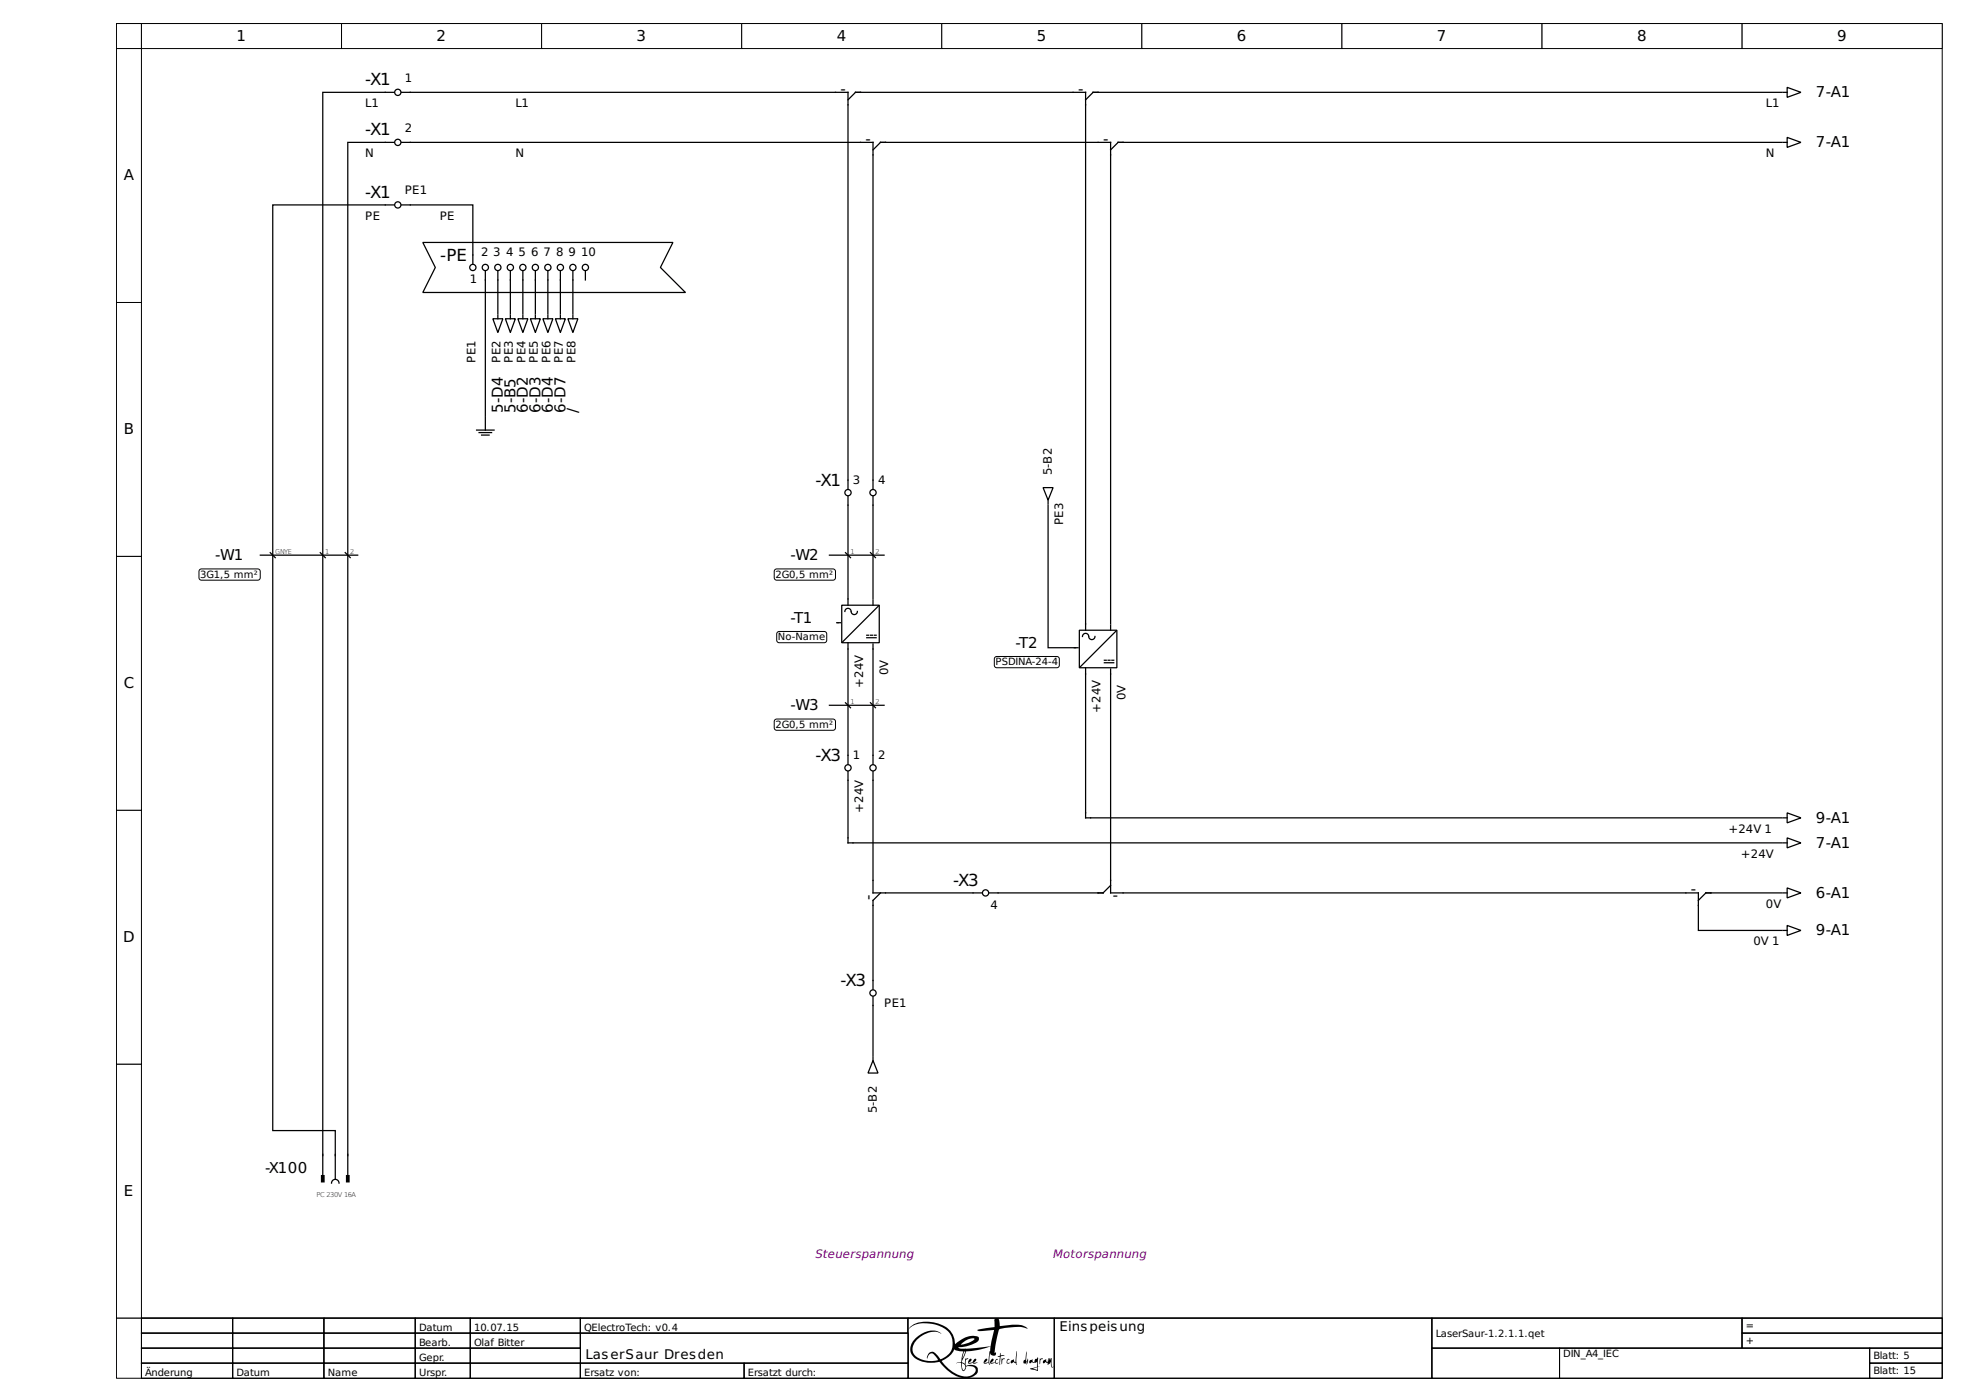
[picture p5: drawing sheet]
<svg xmlns="http://www.w3.org/2000/svg" width="420mm" height="297mm" viewBox="0 0 420 297" stroke-linecap="round" stroke-linejoin="round" font-family="sans-serif">
<path d="M24.9 5h390v276.5h-390z" fill="none" stroke="#000" stroke-width=".21"/>
<g fill="#fff" stroke="#000" stroke-width=".21">
<path d="M24.9 5h5.3v5.4h-5.3z"/>
<path d="M30.2 5h42.8v5.4h-42.8z"/>
<path d="M73 5h42.7v5.4h-42.7z"/>
<path d="M115.7 5h42.7v5.4h-42.7z"/>
<path d="M158.4 5h42.8v5.4h-42.8z"/>
<path d="M201.2 5h42.7v5.4h-42.7z"/>
<path d="M243.9 5h42.7v5.4h-42.7z"/>
<path d="M286.6 5h42.8v5.4h-42.8z"/>
<path d="M329.4 5h42.7v5.4h-42.7z"/>
<path d="M372.1 5h42.8v5.4h-42.8z"/>
<path d="M24.9 10.4h5.3v54.2h-5.3z"/>
<path d="M24.9 64.6h5.3v54.2h-5.3z"/>
<path d="M24.9 118.8h5.3v54.2h-5.3z"/>
<path d="M24.9 173h5.3v54.3h-5.3z"/>
<path d="M24.9 227.3h5.3v54.2h-5.3z"/>
<path d="M24.9 281.5h390v12.8h-390z"/>
<path d="M30.2 281.5h19.5v3.2h-19.5z"/>
</g>
<path d="M30.2 281.5h19.5v3.2h-19.5z" fill="none" stroke="#000" stroke-width=".21"/>
<path d="M49.7 281.5h19.5v3.2h-19.5z" fill="#fff" stroke="#000" stroke-width=".21"/>
<path d="M49.7 281.5h19.5v3.2h-19.5z" fill="none" stroke="#000" stroke-width=".21"/>
<path d="M69.2 281.5h19.5v3.2h-19.5z" fill="#fff" stroke="#000" stroke-width=".21"/>
<path d="M69.2 281.5h19.5v3.2h-19.5z" fill="none" stroke="#000" stroke-width=".21"/>
<path d="M88.7 281.5h11.8v3.2h-11.8z" fill="#fff" stroke="#000" stroke-width=".21"/>
<path d="M88.7 281.5h11.8v3.2h-11.8z" fill="none" stroke="#000" stroke-width=".21"/>
<path d="M100.5 281.5h23.5v3.2h-23.5z" fill="#fff" stroke="#000" stroke-width=".21"/>
<path d="M100.5 281.5h23.5v3.2h-23.5z" fill="none" stroke="#000" stroke-width=".21"/>
<path d="M124 281.5h70v3.2h-70z" fill="#fff" stroke="#000" stroke-width=".21"/>
<path d="M124 281.5h70v3.2h-70z" fill="none" stroke="#000" stroke-width=".21"/>
<path d="M194 281.5h31.2v12.8h-31.2z" fill="#fff" stroke="#000" stroke-width=".21"/>
<g fill="#000">
<path d="M207 290.3l.4-.2a.61 .61 0 0 1-.5 .9 .87 .87 0 0 0 1.2-.7l.4-.1a.76 .76 0 0 1-.6 .8l.9-.1-.7 .3-.4-.2-.8 .2-.1-.3zM211.8 290.3l.4-.1a.73 .73 0 0 1-.6 .8l.9-.1 .1-.4a.38 .38 0 0 1 .5-.3v.2h-.2l-.2 .2v.4h.6a.57 .57 0 0 1-.9 0l-.1 .1a.53 .53 0 0 1-.8-.1zM213.6 288.9l.2 .5 .5-.1 .3 .3h-.7a1.89 1.89 0 0 0-.3 1.7l-.1 .2 .1-1.8h-.5l.5-.2zM214 290l.1 .2 .3-.1 .2 .1a.69 .69 0 0 0-.5 1l-.1 .1zM215.2 290.3l.2-.1 .2 .1a.42 .42 0 0 0-.4 .3 .42 .42 0 0 0 .1 .4l.5-.1a.44 .44 0 0 1-.6 .3 .44 .44 0 0 1-.1-.7zM217.2 288.6l-.1 1.9 .1 .9-.7-.6-.4 .3-.2-.2v-.3l.6-.4 .1 .4 .3 .3zM219.3 288.6l-.1 2.1 .4-.6v.9l-.1 .2-.1-.6-.1 .8-.4-.3a.41 .41 0 0 1-.3-.4 .41 .41 0 0 1 .4-.4zM222.2 290v.2l.3-.1 .3 .1-.5 .2-.2 .9zM223 290.4l.4-.2 .1 .5 .3 .2 .1-.8 .1 .7 .2-.8 .1 .5 .3-.5 .1 1.7 .1 .2 .3-.1-.5 .2-.2-1.2-.2 .4-.1-.1-.2 .3-.1-.3-.5-.3-.5 .3v-.5z"/>
<path d="M207 290.3l-.2 .8 .3 .1 .6-.2a.83 .83 0 0 0 1.2-.1l-.8 .1-.1-.1a.53 .53 0 0 0 .4-.8l-.3 .2a.88 .88 0 0 1-1.2 .7l.6-.6-.1-.3zM207 290.3l.2-.1h.3l-.1 .4-.5 .3 .2 .1 .6-.1 .5-.7h.3a.62 .62 0 0 1-.5 .7l.1 .1 .7-.1-.7 .3-.3-.2-.9 .2-.1-.3z"/>
<path d="M211.8 290.3l-.3 .7a.87 .87 0 0 0 1 0l.4 .2 .4-.2h-.6v-.4l.2-.2h.3l-.1-.2a.46 .46 0 0 0-.6 .5v.2l-.9 .1a.66 .66 0 0 0 .5-.9zM211.9 290.2h.3a.76 .76 0 0 1-.6 .8h.2a.65 .65 0 0 0 .9-.6l.3-.2 .2 .1-.3 .1-.2 .6h.6a.49 .49 0 0 1-.8 0l-.2 .1a.53 .53 0 0 1-.8-.1z"/>
<path d="M194.5 283.3l-.5 .7 .8-.8 1.4-.5 1.4-.1 1.4 .1a6.3 6.3 0 0 1 3.7 1.8l.3 .4a3.5 3.5 0 0 1-1.2 4.9l-.9 .5-1.1-1.3a1.08 1.08 0 0 0-1.3-.1 1.08 1.08 0 0 0-.4 1.2 .92 .92 0 0 1 .7-1 .92 .92 0 0 1 1.1 .6l.5 .7a5.1 5.1 0 0 1-5.2-1.2l-.3-.9 .2-1a4.1 4.1 0 0 1 1.9-2.1l1.1-.5 1-.3h.9l1.1 .4-1.2-.6a4.9 4.9 0 0 0-4 1.3 2.72 2.72 0 0 0-.2 4.7 6 6 0 0 0 3.1 .8l1.9-.2 1.6 1.8a5 5 0 0 0 5.2 1.5l.8-.4 .5-.5a1.19 1.19 0 0 0-.1-1.3 1.19 1.19 0 0 0-1.3-.4l-1 .2-.1-1.1 .2-.3 .3-.1-.1-.2-.4 .2-.1-.1-.1 1.1-.6-.3 .9-2.3 2.8-.4 2.4-.7-.5 3.4-.8 .1 .5-.4 .1-.3-.1-.2-.5 .3-.2 .5v.2l.4 .1 .6-.2 .3 .4h.1l-.2-.7 .2-1.8 .2 .4 .6 .2a.4 .4 0 0 0 .5-.4l-.1-.3-.2 .1v-.7l.9-4.3 1.3-.3 2.9-.3 1.9 .4a1.04 1.04 0 0 0-1-.6l-2.2-.2-2.7 .3-.3-1.6a.53 .53 0 0 0-.7 0 .53 .53 0 0 0-.2 .6v1.2l-3.7 .6 .7 .3 2.9-.3-.7 3.5-5.6 .5a1.33 1.33 0 0 1-1.3-.3l1.4-.1 2.1-.7 .8-.6 .1-.7-.8-.3-1.7 .1-1.5 .8-1.1 .9-.2-1.2a5.5 5.5 0 0 0-5.3-3.6h-1.3l-1.3 .2zM194.5 283.3a6.6 6.6 0 0 1 6.2-.5l1.1 .5a4.5 4.5 0 0 1 2.2 3.8l.2-.2a4.8 4.8 0 0 1 4.7-1.4l.2 .1a1.01 1.01 0 0 1-.9 1.2 7.9 7.9 0 0 1-3.2 .9h-.3l.5 .3h1.4l5-.5 .7-3.5-2.9 .3-.7-.3 3.8-.6-.1-1.6 .2-.3h.5l.3 .2 .2 1.5 2.7-.3a4 4 0 0 1 3.1 .7l.1 .1-1.4-.3h-.8l-3.7 .4a4.9 4.9 0 0 0-.8 2.6l-.3 2.3v.3l.2-.2v.3l-.2 .4a.66 .66 0 0 1-1-.6l-.1 .5a2.81 2.81 0 0 0 .1 2h-.2l-.2-.4-.6 .2-.4-.1v-.2l.2-.5 .5-.3 .1 .2-.1 .3-.5 .4 .8-.1 .5-3.4-2.4 .7-2.8 .4-.9 2.2 .6 .4 .1-1.1 .1 .1 .5-.1v.1l-.5 .3-.1 .8 .2 .4a2.39 2.39 0 0 1 1.9-.1l.5 .5 .1 .5-.1 .6-.5 .5-1.3 .5h-1.9a10.2 10.2 0 0 1-4.4-3.4l-.4 .1a6.8 6.8 0 0 1-3.9-.3l-1-.6-.5-.6-.4-.6-.1-.8a5 5 0 0 1 4-3.8h1.5l1.2 .6a3.3 3.3 0 0 0-3.8 .2 3.6 3.6 0 0 0-2.3 3.8 3.3 3.3 0 0 0 2.3 1.7l1.7 .2 1.4-.3-.8-1-.5-.4-.7 .3-.3 .8-.1-.1a1.2 1.2 0 0 1 1.3-1.3l.8 .6 .8 .9h.2l1-.6 .8-.7 .5-.9 .1-.9a4 4 0 0 0-3.4-4.2l-1.1-.2a5.2 5.2 0 0 0-5 1.2zM205.3 287.1l1.4-1.1 1-.2 .5 .1a4.8 4.8 0 0 1-2.9 1.2zM205.3 287.1h.4l1.3-.4 1.2-.8-.5-.1-1 .2zM201.1 290.6a5.3 5.3 0 0 0 2.7-2.3v-.1a2.42 2.42 0 0 0 1.8 .4h.2l-.5 2.3h-.8l-.3 .3 .6-.2h.5a1.65 1.65 0 0 0 .5 1.8l.3-.3 .2-.4a.98 .98 0 0 1 1.4-.3 .9 .9 0 0 1 .7 .8 .9 .9 0 0 1-.6 .9l-.4 .3a5.4 5.4 0 0 1-5.5-2.2zM201.1 290.6a8.4 8.4 0 0 0 3.8 3.1 2.57 2.57 0 0 0 3.5-1 1.39 1.39 0 0 0-1.9-.9l-.4 .7-.4 .3-.3-.5-.1-1.3h-.5l-.6 .2a1.05 1.05 0 0 1 1.1-.3l.5-2.3-1.2-.1-.8-.3a4 4 0 0 1-2.4 2.3zM206 288.6h.2l-.1 .2-.5 1.3zM206 288.6l-.4 1.5 .5-1.3 .1-.2zM205.5 291.1l.6 .4 .1 .5a.39 .39 0 0 1-.1 .4 .39 .39 0 0 1-.5 .1zM205.5 291.1a1.36 1.36 0 0 0 .4 1.5l.3-.7a.84 .84 0 0 0-.7-.8z"/>
<path d="M194.5 283.3l-.5 .6 .1-.1a5.9 5.9 0 0 1 5.6-1 4.2 4.2 0 0 1 3.8 4.3 3.4 3.4 0 0 1-2.7 3.1l-1-1.2a1.06 1.06 0 0 0-1.3-.1 1.06 1.06 0 0 0-.4 1.2 .92 .92 0 0 1 .7-1 .92 .92 0 0 1 1.1 .6 .69 .69 0 0 1 .4 .8 5.3 5.3 0 0 1-5.1-1.3 2.77 2.77 0 0 1 1.2-3.6 4 4 0 0 1 4.7-.8 3.4 3.4 0 0 0-4.4 .1 3.5 3.5 0 0 0-2 4.2 5 5 0 0 0 4.9 1.9l1.1-.2a7.9 7.9 0 0 0 5.7 3.5 2.66 2.66 0 0 0 2.5-1.4 1.2 1.2 0 0 0-1.5-1.4l-1 .2-.1-.2v-1l.5-.3v-.1h-.6l-.1 1.1-.6-.3 .9-2.3 2.8-.4 2.4-.7-.1 1a1.4 1.4 0 0 0-.3 1.3l-.1 1.1-.8 .1 .5-.4 .1-.3-.2-.2-.4 .3-.2 .7 .4 .1 .6-.2 .2 .4h.2a3.5 3.5 0 0 1 0-2.5 .65 .65 0 0 0 .5 .6 .65 .65 0 0 0 .8-.4v-.3l-.3 .2v-.2v-.9l.9-4a10.9 10.9 0 0 1 6.1-.2 3.7 3.7 0 0 0-3.2-.8l-2.7 .3-.2-1.3a.52 .52 0 0 0-.6-.4 .52 .52 0 0 0-.4 .7v1.2l-3.7 .6 .7 .3 2.9-.3-.7 3.5a24.3 24.3 0 0 1-6.6 .5l-.3-.3h.3a7.1 7.1 0 0 0 4-1.4l.1-.5-.2-.3a5 5 0 0 0-4.9 1.6 4.6 4.6 0 0 0-3.8-4.5 6.4 6.4 0 0 0-5.7 .7zM205.4 287a2.7 2.7 0 0 1 2.8-1.1 4.8 4.8 0 0 1-3 1.2zM201.1 290.6a4.9 4.9 0 0 0 2.7-2.4l.8 .3 1.2 .1-.5 2.3h-.8l-.3 .3 .6-.2h.5a1.66 1.66 0 0 0 .5 1.8l.3-.3 .3-.7a1.77 1.77 0 0 1 2 .6 1.9 1.9 0 0 1-2.4 1.5 7.7 7.7 0 0 1-4.9-3.3zM205.9 288.7l.3-.1-.6 1.5zM205.5 291.1a.77 .77 0 0 1 .7 .7 .77 .77 0 0 1-.5 .8l-.2-.6z"/>
<path d="M213.6 288.9v.6l-.5 .2h.5l-.1 1.5 .1 .3 .2-1.8 .8-.1-.3-.3-.6 .1zM213.6 288.9l.1 .5 .6-.1 .3 .3a.59 .59 0 0 0-.9 .3l-.1 1.6v-1.8h-.5l.5-.2z"/>
<path d="M214 290v1.3l.1-.9 .5-.3h-.2l-.3 .1zM214 290l.1 .2 .3-.1h.2a.72 .72 0 0 0-.5 1l-.1 .2z"/>
<path d="M215.1 290.3l-.1 .7 .5 .2 .3-.3-.5 .1-.2-.1 .2-.5h.3v-.2zM215.2 290.3l.4-.1v.2h-.3l-.2 .5 .2 .1 .5-.1-.3 .3-.5-.2z"/>
<path d="M217.2 288.6l-.3 2.3a.44 .44 0 0 1-.4-.7l-.1 .2a.36 .36 0 0 0-.5 .3 .36 .36 0 0 0 .3 .4l.3-.3 .4 .3 .2 .3h.2l-.2-.4 .1-.1-.1-.2zM217.2 288.6l-.1 2.1 .1 .2-.1 .1 .2 .4-.8-.6-.3 .3a.38 .38 0 0 1-.3-.5 .38 .38 0 0 1 .5-.2l.1-.2 .1 .6 .3 .1z"/>
<path d="M219.3 288.6l-.2 1.2a.55 .55 0 0 1-.5 .8v.5h.4l.3 .3 .1-.8 .1 .6 .1-1.1-.4 .6zM219.3 288.6l-.1 2.1 .4-.6v.8l-.1 .3-.1-.6-.1 .8-.2-.2a.45 .45 0 0 1-.5-.5 .45 .45 0 0 1 .4-.4z"/>
<path d="M220 290.5l-.2 .4 .2 .2 .4-.3 .4 .2 .7-.2v1.1l-1.4 .3v.1l1.6 .5v-.9l.5-.2-.5 .1v-1.9h-.1l-.1 .3h-.4l-.1 .7-.4-.1-.1-.6zM220 290.5l.5-.3 .1 .6 .3 .1a.63 .63 0 0 1 .6-.7l.2-.3v1.9l.5-.1-.5 .2v.9l-1.7-.5 1.5-.4v-1.1l-.7 .2-.4-.2-.4 .3-.2-.2zM220.6 292.3l.9-.3v.5zM220.6 292.3l.9 .2v-.5z"/>
<path d="M220.1 290.4l-.2 .2v.5l.5-.3 .4 .2 .7-.2v1.1l-1.5 .4 1.7 .5v-.9l.4-.2-.4 .1v-1.9l-.2 .3a.64 .64 0 0 0-.6 .7l-.3-.1-.1-.6zM220.6 292.3l.9-.3v.5z"/>
<path d="M222.2 290l-.1 1.3 .2-.9 .5-.2-.3-.1-.3 .1zM222.2 290v.2l.3-.1 .3 .1-.5 .2-.2 .9z"/>
<path d="M223 290.4l-.2 .5 .1 .2 .5-.3 .4 .3v.4l.3-.4 .1 .1 .2-.4 .2 1.2 .5-.2-.3 .1-.1-.2-.1-1.7-.3 .5-.1-.5-.2 .8-.1-.8-.1 .9a.49 .49 0 0 1-.4-.7zM223 290.4l.4-.2 .1 .6 .3 .1 .1-.9 .1 .8 .2-.8 .1 .5 .3-.5 .1 1.7 .1 .2 .3-.1-.5 .2-.2-1.2-.2 .4-.1-.1-.3 .4v-.4l-.4-.3-.5 .3-.1-.2z"/>
</g>
<path d="M194 281.5h31.2v12.8h-31.2z" fill="none" stroke="#000" stroke-width=".21"/>
<path d="M225.2 281.5h80.7v12.8h-80.7z" fill="#fff" stroke="#000" stroke-width=".21"/>
<path d="M225.2 281.5h80.7v12.8h-80.7z" fill="none" stroke="#000" stroke-width=".21"/>
<path d="M305.9 281.5h66.2v6.4h-66.2z" fill="#fff" stroke="#000" stroke-width=".21"/>
<path d="M305.9 281.5h66.2v6.4h-66.2z" fill="none" stroke="#000" stroke-width=".21"/>
<path d="M372.1 281.5h42.8v3.2h-42.8z" fill="#fff" stroke="#000" stroke-width=".21"/>
<path d="M372.1 281.5h42.8v3.2h-42.8z" fill="none" stroke="#000" stroke-width=".21"/>
<path d="M30.2 284.7h19.5v3.2h-19.5z" fill="#fff" stroke="#000" stroke-width=".21"/>
<path d="M30.2 284.7h19.5v3.2h-19.5z" fill="none" stroke="#000" stroke-width=".21"/>
<path d="M49.7 284.7h19.5v3.2h-19.5z" fill="#fff" stroke="#000" stroke-width=".21"/>
<path d="M49.7 284.7h19.5v3.2h-19.5z" fill="none" stroke="#000" stroke-width=".21"/>
<path d="M69.2 284.7h19.5v3.2h-19.5z" fill="#fff" stroke="#000" stroke-width=".21"/>
<path d="M69.2 284.7h19.5v3.2h-19.5z" fill="none" stroke="#000" stroke-width=".21"/>
<path d="M88.7 284.7h11.8v3.2h-11.8z" fill="#fff" stroke="#000" stroke-width=".21"/>
<path d="M88.7 284.7h11.8v3.2h-11.8z" fill="none" stroke="#000" stroke-width=".21"/>
<path d="M100.5 284.7h23.5v3.2h-23.5z" fill="#fff" stroke="#000" stroke-width=".21"/>
<path d="M100.5 284.7h23.5v3.2h-23.5z" fill="none" stroke="#000" stroke-width=".21"/>
<path d="M124 284.7h70v6.4h-70z" fill="#fff" stroke="#000" stroke-width=".21"/>
<path d="M124 284.7h70v6.4h-70z" fill="none" stroke="#000" stroke-width=".21"/>
<path d="M372.1 284.7h42.8v3.2h-42.8z" fill="#fff" stroke="#000" stroke-width=".21"/>
<path d="M372.1 284.7h42.8v3.2h-42.8z" fill="none" stroke="#000" stroke-width=".21"/>
<path d="M30.2 287.9h19.5v3.2h-19.5z" fill="#fff" stroke="#000" stroke-width=".21"/>
<path d="M30.2 287.9h19.5v3.2h-19.5z" fill="none" stroke="#000" stroke-width=".21"/>
<path d="M49.7 287.9h19.5v3.2h-19.5z" fill="#fff" stroke="#000" stroke-width=".21"/>
<path d="M49.7 287.9h19.5v3.2h-19.5z" fill="none" stroke="#000" stroke-width=".21"/>
<path d="M69.2 287.9h19.5v3.2h-19.5z" fill="#fff" stroke="#000" stroke-width=".21"/>
<path d="M69.2 287.9h19.5v3.2h-19.5z" fill="none" stroke="#000" stroke-width=".21"/>
<path d="M88.7 287.9h11.8v3.2h-11.8z" fill="#fff" stroke="#000" stroke-width=".21"/>
<path d="M88.7 287.9h11.8v3.2h-11.8z" fill="none" stroke="#000" stroke-width=".21"/>
<path d="M100.5 287.9h23.5v3.2h-23.5z" fill="#fff" stroke="#000" stroke-width=".21"/>
<path d="M100.5 287.9h23.5v3.2h-23.5z" fill="none" stroke="#000" stroke-width=".21"/>
<path d="M305.9 287.9h27.2v6.4h-27.2z" fill="#fff" stroke="#000" stroke-width=".21"/>
<path d="M305.9 287.9h27.2v6.4h-27.2z" fill="none" stroke="#000" stroke-width=".21"/>
<path d="M333.1 287.9h66.3v6.4h-66.3z" fill="#fff" stroke="#000" stroke-width=".21"/>
<path d="M333.1 287.9h66.3v6.4h-66.3z" fill="none" stroke="#000" stroke-width=".21"/>
<path d="M399.4 287.9h15.5v3.2h-15.5z" fill="#fff" stroke="#000" stroke-width=".21"/>
<path d="M399.4 287.9h15.5v3.2h-15.5z" fill="none" stroke="#000" stroke-width=".21"/>
<path d="M30.2 291.1h19.5v3.2h-19.5z" fill="#fff" stroke="#000" stroke-width=".21"/>
<path d="M30.2 291.1h19.5v3.2h-19.5z" fill="none" stroke="#000" stroke-width=".21"/>
<path d="M49.7 291.1h19.5v3.2h-19.5z" fill="#fff" stroke="#000" stroke-width=".21"/>
<path d="M49.7 291.1h19.5v3.2h-19.5z" fill="none" stroke="#000" stroke-width=".21"/>
<path d="M69.2 291.1h19.5v3.2h-19.5z" fill="#fff" stroke="#000" stroke-width=".21"/>
<path d="M69.2 291.1h19.5v3.2h-19.5z" fill="none" stroke="#000" stroke-width=".21"/>
<path d="M88.7 291.1h11.8v3.2h-11.8z" fill="#fff" stroke="#000" stroke-width=".21"/>
<path d="M88.7 291.1h11.8v3.2h-11.8z" fill="none" stroke="#000" stroke-width=".21"/>
<path d="M100.5 291.1h23.5v3.2h-23.5z" fill="#fff" stroke="#000" stroke-width=".21"/>
<path d="M100.5 291.1h23.5v3.2h-23.5z" fill="none" stroke="#000" stroke-width=".21"/>
<path d="M124 291.1h35v3.2h-35z" fill="#fff" stroke="#000" stroke-width=".21"/>
<path d="M124 291.1h35v3.2h-35z" fill="none" stroke="#000" stroke-width=".21"/>
<path d="M159 291.1h35v3.2h-35z" fill="#fff" stroke="#000" stroke-width=".21"/>
<path d="M159 291.1h35v3.2h-35z" fill="none" stroke="#000" stroke-width=".21"/>
<path d="M399.4 291.1h15.5v3.2h-15.5z" fill="#fff" stroke="#000" stroke-width=".21"/>
<path d="M42.6 121.8l.4-.3h12.1l.4 .3 .1 1.6-.1 .2-.4 .3h-12.1l-.2-.1-.3-.4zM165.4 121.8l.5-.3h12l.5 .3 .1 1.6-.1 .2-.5 .3h-12l-.5-.3v-.2zM166 135.1l.4-.3h9.7l.4 .3 .1 1.6-.1 .3-.4 .3h-9.7l-.4-.3-.1-.3zM165.4 153.8l.5-.3h12l.5 .3 .1 1.6-.1 .3-.5 .2h-12l-.5-.2v-.3zM212.5 140.5l.4-.3h12.8l.5 .3 .1 1.6-.1 .2-.5 .3h-12.8l-.4-.3-.1-.2zM399.4 291.1h15.5v3.2h-15.5z" fill="none" stroke="#000" stroke-width=".21"/>
<g fill="none" stroke="#000" stroke-width=".27">
<path d="M84.2 19.7h-15.3v227.1M85.8 19.7h95.3v84.7M380.7 19.7h-147.2l-1.6 1.6M380.9 19.7h.8M381.7 18.7l3 1-3 1.1zM84.2 30.4h-9.9v216.4M85.8 30.4h100.7v74M181.1 21.3l1.6-1.6h49.2v114.9M186.5 32l1.6-1.6h49.1v102.8M380.7 30.4h-141.9l-1.6 1.6M380.9 30.4h.8M381.7 29.3l3 1.1-3 1.1z"/>
<path d="M84.2 43.8h-25.9v197.6h13.3v5.4M85.8 43.8h15.2v12.5M90.3 51.8h53.4l-2.6 5.3 5.3 5.4h-56.1l2.7-5.4zM103.7 57.9v31M106.3 57.9v9.1M109 57.9v9.1M111.7 57.9v9.1M114.4 57.9v9.1M117 57.9v9.1M119.7 57.9v9.1M122.4 57.9v9.1M125 57.9v1.9"/>
<path d="M105.3 68.1h2.1l-1.1 2.9zM106.3 67.3v.8M107.9 68.1h2.2l-1.1 2.9zM109 67.3v.8M110.6 68.1h2.2l-1.1 2.9zM111.7 67.3v.8M113.3 68.1h2.1l-1 2.9zM114.4 67.3v.8M116 68.1h2.1l-1.1 2.9zM117 67.3v.8M118.6 68.1h2.2l-1.1 2.9zM119.7 67.3v.8"/>
<path d="M121.3 68.1h2.1l-1 2.9zM122.4 67.3v.8M101.8 91.8h3.7M102.3 92.4h2.7M102.9 92.9h1.6M103.7 89.2v2.6M55.6 118.6h20.8M57.7 118l1.1 1.1M68.4 118l1.1 1.1M73.7 118l1.1 1.1M177.2 118.6h11.6M180.6 118l1.1 1.1"/>
<path d="M181.1 106v23.2M185.9 118l1.1 1.1M186.5 106v21.9M222.8 104.1h2.1l-1 2.7zM223.9 106.8v.8M223.9 107.9v30.4h6.4M178.7 133h.8M179.8 129.2h8v8.1h-8zM181.1 137.3v25.9M181.8 130.5a.67 .67 0 0 0-.7-.6 .67 .67 0 0 0-.6 .7M183.1 130.6a.67 .67 0 0 1-.6 .6 .67 .67 0 0 1-.7-.6M185.1 135.6h.4"/>
<path d="M185.1 136.2h2M185.9 135.6h.4M186.5 137.5v25.7M186.5 128.2v1M186.7 135.6h.4M187.7 129.4l-7.8 7.7M230.6 134.6h8v8h-8zM232.6 135.9a.67 .67 0 0 0-.7-.7 .67 .67 0 0 0-.7 .7M233.9 135.9a.67 .67 0 0 1-.6 .7 .67 .67 0 0 1-.7-.6M237.2 133.5v1.1M238.4 134.7l-7.7 7.8M177.2 150.6h11.6"/>
<path d="M180.6 150.1l1.1 1M185.9 150.1l1.1 1M231.9 142.6v32h148.8M235.9 141h.4M235.9 141.5h2M236.7 141h.4M237.2 142.9v47.8h125.6v8h17.9M237.5 141h.4M181.1 164.8v15.2h199.6M186.5 164.8v25.9h23.2M380.9 180h.8M380.9 174.6h.8"/>
<path d="M381.7 178.9l3 1.1-3 1.1zM381.7 173.6l3 1-3 1.1zM188.1 190.7l-1.6 1.6v18.9M237.2 189.1l-1.6 1.6h-24.3M380.7 190.7h-16.3l-1.6 1.6M380.9 190.7h.8M380.9 198.7h.8M381.7 197.6l3 1.1-3 1.1zM381.7 189.6l3 1.1-3 1zM186.5 212.8v12.6M186.5 226.5l1 2.6h-2.1zM186.5 225.7v.8"/>
<path d="M68.9 246.5v4.5M70.8 252.6a.8 .8 0 0 1 .8-.8 .8 .8 0 0 1 .8 .8M71.6 246.5v5.3M74.3 246.5v4.5"/>
<circle cx="85" cy="19.7" r=".67"/>
<circle cx="85" cy="30.4" r=".67"/>
<circle cx="85" cy="43.8" r=".67"/>
<circle cx="101" cy="57.1" r=".67"/>
<circle cx="103.7" cy="57.1" r=".67"/>
<circle cx="106.3" cy="57.1" r=".67"/>
<circle cx="109" cy="57.1" r=".67"/>
<circle cx="111.7" cy="57.1" r=".67"/>
<circle cx="114.4" cy="57.1" r=".67"/>
<circle cx="117" cy="57.1" r=".67"/>
<circle cx="119.7" cy="57.1" r=".67"/>
<circle cx="122.4" cy="57.1" r=".67"/>
<circle cx="125" cy="57.1" r=".67"/>
<circle cx="181.1" cy="105.2" r=".67"/>
<circle cx="186.5" cy="105.2" r=".67"/>
<circle cx="181.1" cy="164" r=".67"/>
<circle cx="186.5" cy="164" r=".67"/>
<circle cx="210.5" cy="190.7" r=".67"/>
<circle cx="186.5" cy="212" r=".67"/>
</g>
<g fill="#000" stroke="#000" stroke-width=".27">
<path d="M68.7 251h.5v1.4h-.5z" fill-rule="evenodd"/>
<path d="M74 251h.6v1.4h-.6z" fill-rule="evenodd"/>
</g>
<g font-size="3.6">
<text x="78" y="18.2">-X1</text>
<text x="78" y="28.9">-X1</text>
<text x="78" y="42.3">-X1</text>
<text x="94.1" y="55.6">-PE</text>
<text x="174.2" y="103.7">-X1</text>
<text x="174.2" y="162.5">-X3</text>
<text x="203.6" y="189.2">-X3</text>
<text x="179.5" y="210.6">-X3</text>
</g>
<g font-size="3.2">
<text x="50.5" y="8.8">1</text>
<text x="93.3" y="8.8">2</text>
<text x="136" y="8.8">3</text>
<text x="178.7" y="8.8">4</text>
<text x="221.5" y="8.8">5</text>
<text x="264.2" y="8.8">6</text>
<text x="306.9" y="8.8">7</text>
<text x="349.7" y="8.8">8</text>
<text x="392.4" y="8.8">9</text>
<text x="179.5" y="20">-</text>
<text x="230.3" y="20">-</text>
<text x="387.9" y="20.8">7-A1</text>
<text x="184.9" y="30.7">-</text>
<text x="235.6" y="30.7">-</text>
<text x="387.9" y="31.5">7-A1</text>
<text x="26.5" y="38.4">A</text>
<text x="107.4" y="88.1" transform="rotate(-90 107.4 88.1)">5-D4</text>
<text x="110.1" y="88.1" transform="rotate(-90 110.1 88.1)">5-B5</text>
<text x="112.8" y="88.1" transform="rotate(-90 112.8 88.1)">6-D2</text>
<text x="115.4" y="88.1" transform="rotate(-90 115.4 88.1)">6-D3</text>
<text x="118.1" y="88.1" transform="rotate(-90 118.1 88.1)">6-D4</text>
<text x="120.8" y="88.1" transform="rotate(-90 120.8 88.1)">6-D7</text>
<text x="123.4" y="88.1" transform="rotate(-90 123.4 88.1)">/</text>
<text x="26.5" y="92.7">B</text>
<text x="46" y="119.6">-W1</text>
<text x="168.8" y="119.6">-W2</text>
<text x="168.8" y="133">-T1</text>
<text x="216.9" y="138.3">-T2</text>
<text x="26.5" y="146.9">C</text>
<text x="168.8" y="151.7">-W3</text>
<text x="387.9" y="175.7">9-A1</text>
<text x="387.9" y="181.1">7-A1</text>
<text x="238.8" y="190.4" transform="rotate(-180 238.8 190.4)">-</text>
<text x="361.2" y="190.9">-</text>
<text x="387.9" y="191.7">6-A1</text>
<text x="186.5" y="192.3" transform="rotate(-90 186.5 192.3)">-</text>
<text x="26.3" y="201.1">D</text>
<text x="387.9" y="199.8">9-A1</text>
<text x="56.7" y="250.5">-X100</text>
<text x="26.5" y="255.3">E</text>
</g>
<g font-size="2.9">
<text x="226.3" y="284.2">Einspeisung</text>
<text x="125" y="290.3">LaserSaur Dresden</text>
</g>
<g font-size="2.5">
<text x="86.4" y="17.4">1</text>
<text x="78" y="22.9">L1</text>
<text x="110.1" y="22.9">L1</text>
<text x="377.2" y="22.9">L1</text>
<text x="86.4" y="28.1">2</text>
<text x="78" y="33.6">N</text>
<text x="110.1" y="33.6">N</text>
<text x="377.2" y="33.6">N</text>
<text x="86.4" y="41.5">PE1</text>
<text x="78" y="47">PE</text>
<text x="93.9" y="47">PE</text>
<text x="102.8" y="54.6">2</text>
<text x="105.4" y="54.6">3</text>
<text x="108.1" y="54.6">4</text>
<text x="110.8" y="54.6">5</text>
<text x="113.5" y="54.6">6</text>
<text x="116.1" y="54.6">7</text>
<text x="118.8" y="54.6">8</text>
<text x="121.5" y="54.6">9</text>
<text x="124.1" y="54.6">10</text>
<text x="100.4" y="60.5">1</text>
<text x="101.5" y="77.4" transform="rotate(-90 101.5 77.4)">PE1</text>
<text x="106.9" y="77.4" transform="rotate(-90 106.9 77.4)">PE2</text>
<text x="109.5" y="77.4" transform="rotate(-90 109.5 77.4)">PE3</text>
<text x="112.2" y="77.4" transform="rotate(-90 112.2 77.4)">PE4</text>
<text x="114.9" y="77.4" transform="rotate(-90 114.9 77.4)">PE5</text>
<text x="117.6" y="77.4" transform="rotate(-90 117.6 77.4)">PE6</text>
<text x="120.2" y="77.4" transform="rotate(-90 120.2 77.4)">PE7</text>
<text x="122.9" y="77.4" transform="rotate(-90 122.9 77.4)">PE8</text>
<text x="224.7" y="101.5" transform="rotate(-90 224.7 101.5)">5-B2</text>
<text x="182.2" y="103.3">3</text>
<text x="187.5" y="103.3">4</text>
<text x="227.1" y="112.1" transform="rotate(-90 227.1 112.1)">PE3</text>
<text x="184.3" y="146.9" transform="rotate(-90 184.3 146.9)">+24V</text>
<text x="189.7" y="144.2" transform="rotate(-90 189.7 144.2)">0V</text>
<text x="240.4" y="149.5" transform="rotate(-90 240.4 149.5)">0V</text>
<text x="235.1" y="152.2" transform="rotate(-90 235.1 152.2)">+24V</text>
<text x="182.2" y="162.1">1</text>
<text x="187.5" y="162.1">2</text>
<text x="184.3" y="173.6" transform="rotate(-90 184.3 173.6)">+24V</text>
<text x="369.2" y="177.9">+24V 1</text>
<text x="371.9" y="183.2">+24V</text>
<text x="211.6" y="194.1">4</text>
<text x="377.2" y="193.9">0V</text>
<text x="374.5" y="201.9">0V 1</text>
<text x="188.9" y="215">PE1</text>
<text x="187.3" y="237.7" transform="rotate(-90 187.3 237.7)">5-B2</text>
</g>
<g font-size="2.5" fill="#800080">
<text x="174.2" y="268.7">Steuerspannung</text>
<text x="224.9" y="268.7">Motorspannung</text>
</g>
<g font-size="2.1">
<text x="42.8" y="123.4">3G1,5 mm²</text>
<text x="165.6" y="123.4">2G0,5 mm²</text>
<text x="166.2" y="136.7">No-Name</text>
<text x="212.7" y="142.1">PSDINA-24-4</text>
<text x="165.6" y="155.4">2G0,5 mm²</text>
<text x="89.5" y="284.2">Datum</text>
<text x="89.5" y="287.4">Bearb.</text>
<text x="101.3" y="284.2">10.07.15</text>
<text x="101.3" y="287.4">Olaf Bitter</text>
<text x="124.8" y="284.2">QElectroTech: v0.4</text>
<text x="306.7" y="285.5">LaserSaur-1.2.1.1.qet</text>
<text x="372.9" y="283.9">=</text>
<text x="372.9" y="287.1">+</text>
<text x="31" y="293.8">Änderung</text>
<text x="50.5" y="293.8">Datum</text>
<text x="70" y="293.8">Name</text>
<text x="89.5" y="290.6">Gepr.</text>
<text x="89.5" y="293.8">Urspr.</text>
<text x="124.8" y="293.8">Ersatz von:</text>
<text x="159.8" y="293.8">Ersatzt durch:</text>
<text x="333.9" y="289.8">DIN_A4_IEC</text>
<text x="400.2" y="290.3">Blatt: 5</text>
<text x="400.2" y="293.5">Blatt: 15</text>
</g>
<g font-size="1.4">
<text x="58.8" y="118.3">GNYE</text>
<text x="69.5" y="118.3">1</text>
<text x="74.8" y="118.3">2</text>
<text x="181.7" y="118.3">1</text>
<text x="187" y="118.3">2</text>
<text x="181.7" y="150.3">1</text>
<text x="187" y="150.3">2</text>
<text x="67.6" y="255.7">PC 230V 16A</text>
</g>
</svg>
